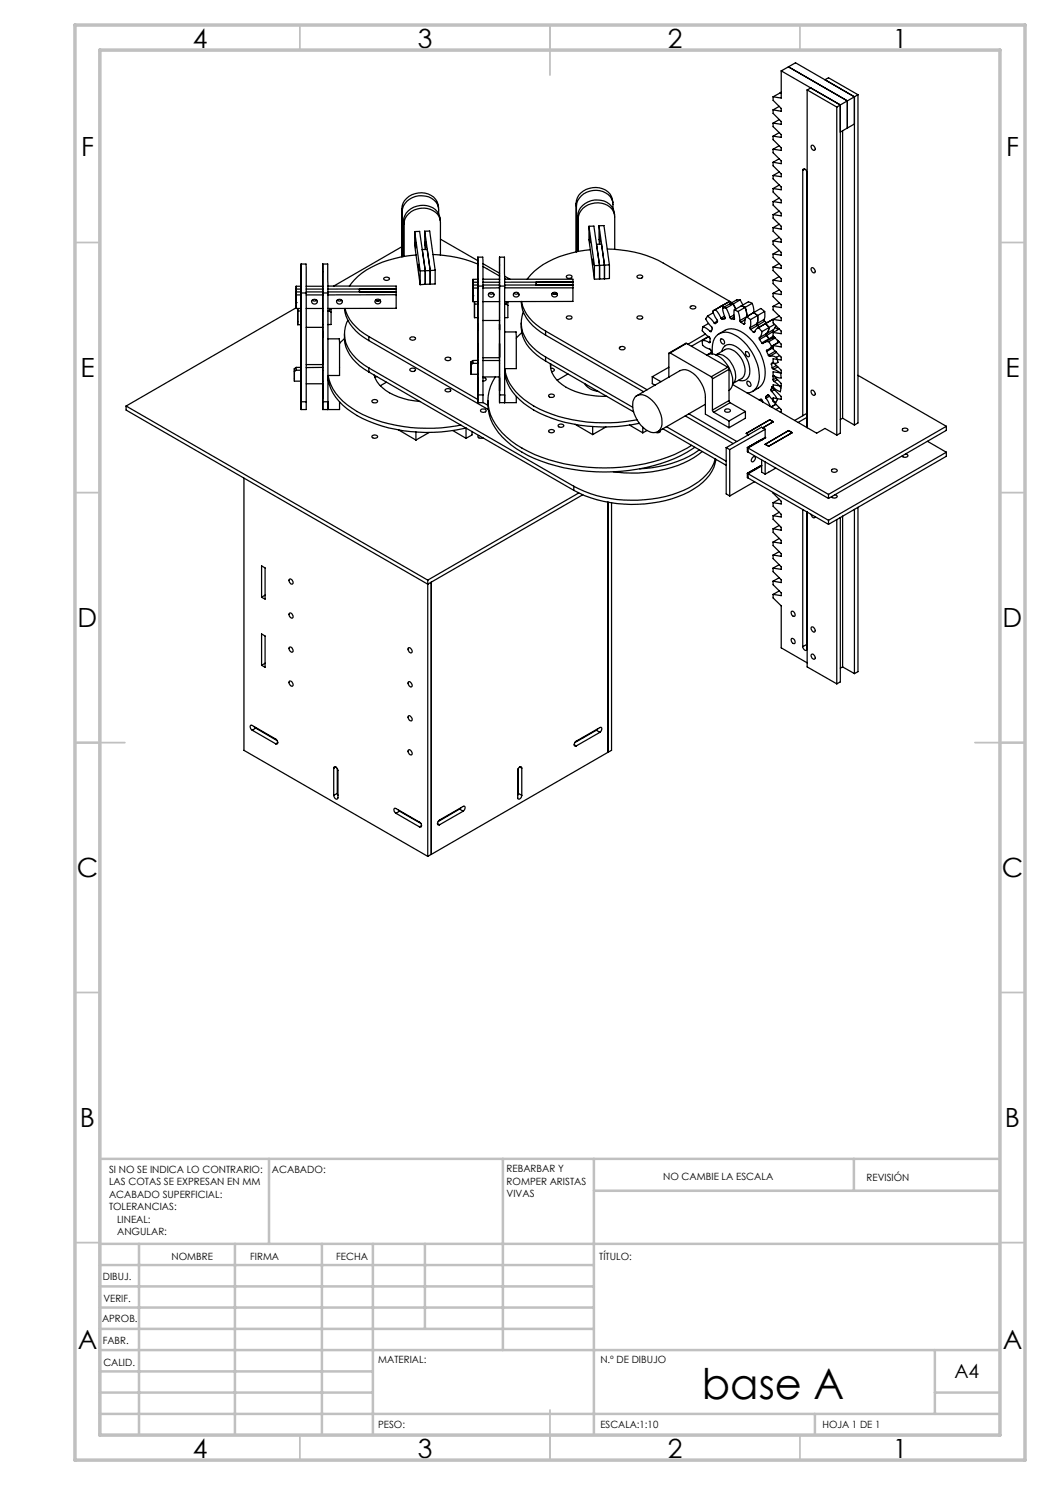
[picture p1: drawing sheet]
<svg xmlns="http://www.w3.org/2000/svg" width="210mm" height="297mm" viewBox="0 0 210 297" stroke-linecap="round" stroke-linejoin="round" font-family="sans-serif">
<g fill="none" stroke="#000" stroke-width=".25">
<path d="M154.6 19.4v.7l1.6 1.6v.6l-1.6-.3M156.1 18.6h.1M156.1 18.6l-1.5 .8M156.2 18.4l-.1 .2M156.2 14.2v5.4l-1.6-.2M156.2 14.2l11.9 6.8M157.7 13.4l11.8 6.8v5.4M157.7 13.4l1.4-.8 11.8 6.8M157.7 13.4l-1.5 .8M161.4 18l6 3.4M161.4 18v67.5M161.4 18l.8-.4 5.9 3.4"/>
<path d="M170.9 19.4v65.6M170.9 19.4l-2.8 1.6M171.6 18.9l-5.9-3.3-.7 .3 5.9 3.5M171.6 18.9l-.7 .5M171.6 18.9v65.7l-.7 .4M154.6 22v.7l1.6 1.6v.6l-1.6-.3M154.6 24.6v.7l1.6 1.6v.6l-1.6-.3M154.6 27.2v.7l1.6 1.7v.5l-1.6-.3M154.6 29.8v.7l1.6 1.7v.5l-1.6-.2M154.6 32.5v.7l1.6 1.6v.5l-1.6-.2M154.6 35.1v.7l1.6 1.6v.6l-1.6-.3M154.6 37.7v.7l1.6 1.6v.6l-1.6-.3"/>
<path d="M155.9 21.3l-1.3 .7M155.9 23.9l-1.3 .7M155.9 26.5l-1.3 .7M155.9 29.1l-1.3 .7M155.9 31.7l-1.3 .8M155.9 34.4l-1.3 .7M155.9 37l-1.3 .7M155.9 39.6l-1.3 .7M160.5 34.1l.2-.3h.3l.4 .7v51M160.5 34.1v49M161 33.8l-.5 .3M162.2 29.2a.53 .53 0 0 1 .7 .2 .53 .53 0 0 1-.1 .7l-.5-.4z"/>
<path d="M167.4 21.4v65.6M168.1 21l-.7 .4M168.1 21v65.6l-.7 .4M168.5 26.2v57.4M170.9 24.8l-2.8 1.6M59.2 59h1M59.2 58.4h1M59.2 57.8h1M60.2 52.8h1v5.8M60.2 57.3h-1v4.4h1M61.2 58.6h-1v-5.8v27.6M61.2 59h3.4"/>
<path d="M61.2 58.4h3.4M61.2 57.8h3.4M61.2 57.3h3.4M61.2 58.6v21.8M64.6 52.8h.9l.1 5.8M65.6 58.6h-1v-5.8v27.6M65.6 57.2h13.6v4.5h-13.6M65.6 58.4h13.6M65.6 57.8h13.6h-7.3v.6M65.6 58.6v21.8M75.1 60a.55 .55 0 0 1 .9-.1 .55 .55 0 0 1 0 .8 .55 .55 0 0 1-.9-.1 .41 .41 0 0 1 0-.6zM76.8 55.6a.61 .61 0 0 1 .6-.2 .61 .61 0 0 1 .5 .5 .61 .61 0 0 1-.7 .2 .61 .61 0 0 1-.4-.5z"/>
<path d="M79.2 58.9l-13.6 .1M80.4 41.7v.6M80.4 41.7v9.7M80.4 49.4l-13.7 7.8M80.4 42.3a3.8 3.8 0 0 1 5.3-2.9 2.97 2.97 0 0 1 2 3.4M80.4 42.3v9.1M80.7 44.2l.1 .6M80.7 44.2v7.1M80.8 44.8a3.9 3.9 0 0 1 5.8-2.6 2.54 2.54 0 0 1 1.5 2.2v6.6M80.8 44.8v6.5M82.9 46.3l1.1 7.9M82.9 46.3h1l1.2 7.8"/>
<path d="M82.9 46.3v2.8l1.1 7.8M83.1 48.5v1.1zM83.2 51a21.2 21.2 0 0 0-11.7 4.3l-1.6 1.9M83.7 52.9l.1 1.1zM84 54.2v2.7M84.9 46.2l1.1 7.9M84.9 46.2h1l1.1 7.8M84.9 46.2l.2 3.7M85.1 54.1l-1.1 .1M85.1 56.9h-1.1M85.1 54.1v2.8M85.1 48.4l.1 1.1z"/>
<path d="M86 54.1v2.7M86 54.1h-.9M86 54.1l-.6-4.2h-.9l.6 4.2M86.6 50.9a25.2 25.2 0 0 1 9 1.9M87 54v2.8l-1.9 .1M87 54l-1 .1M87.7 41.6a3.3 3.3 0 0 0-4-3 3.5 3.5 0 0 0-3.3 3.1M88.1 44.1a3.2 3.2 0 0 0-4.1-3 3.5 3.5 0 0 0-3.3 3.1M88.1 47.8l7.5 4.3M94.6 59.2h.1M94.6 57.6h1M94.6 57h1"/>
<path d="M94.6 56.4h1M95.6 51.4h1v5.8M95.6 55.8l-1 .1v4.4h1M96.6 57.2h-1v-5.8v27.6M96.6 57h3.3M96.6 55.8h3.3M96.6 56.4h3.3M96.6 57.2v21.8M96.6 53.3l3.3 1.9M96.6 52.7l3.3 1.9M97.8 58.7l.4 .1 .5-.1M97.8 58.6a.52 .52 0 0 1 .9 0 .52 .52 0 0 1-.2 .8 .51 .51 0 0 1-.7-.1 .51 .51 0 0 1 0-.7z"/>
<path d="M99.9 51.4h1v5.8M99.9 57.6h-3.3M100.9 57.2h-1v-5.8v27.6M100.9 55.8h13.7v4.5h-13.7M100.9 57.6h13.7M100.9 57h13.7M100.9 56.4h13.7h-7.4v.6M100.9 57.2v21.8M100.9 55.8h.1M100.9 55.2l1.1 .6M102.8 58.7l.5 .1 .4-.1M102.8 58.6a.56 .56 0 0 1 .8-.1 .56 .56 0 0 1 0 .9 .56 .56 0 0 1-.8-.1 .44 .44 0 0 1 0-.7z"/>
<path d="M110.5 58.7l.4 .1 .5-.1M110.5 58.6a.55 .55 0 0 1 .8-.1 .55 .55 0 0 1 0 .8 .55 .55 0 0 1-.8 0 .41 .41 0 0 1 0-.7zM113.4 55.1l.4-.1 .6 .2a.58 .58 0 0 1-.5 .5 .58 .58 0 0 1-.7-.4zM115.2 40.7l.1 .5M115.2 40.7v9.7M115.3 41.2a3.8 3.8 0 0 1 5.3-2.9 2.9 2.9 0 0 1 2 3.4M115.3 41.2v9.2M115.6 43.1v.6M115.6 43.1v7.2M115.6 43.7a3.9 3.9 0 0 1 6.4-2.3 2.65 2.65 0 0 1 .9 2v6.5M115.6 43.7v6.6M117.8 45.3l1.1 7.8"/>
<path d="M117.8 45.3l1-.1 1.1 7.9M117.8 45.3v2.7l1.1 7.8M118 47.4v1.1zM118.1 49.9a19 19 0 0 0-11.9 5l-.8 .9M118.6 51.8v1.1zM118.9 53.1v2.7M119.8 45.2l1-.1 1.1 7.9M119.8 45.2l1.1 7.8M119.8 45.2l.1 3.6M119.9 55.8h-1M119.9 53.1h-1M119.9 53.1v2.7"/>
<path d="M119.9 47.3l.1 1.1zM120.9 53v2.8M120.9 53l-1 .1M120.9 53l-.6-4.2-1 .1 .6 4.2M120.9 55.8h-1M121.5 49.8a23.5 23.5 0 0 1 11.2 2.8l13.7 7.9M121.9 53h-1M121.9 53v2.7l-1 .1M122.6 40.6a3.3 3.3 0 0 0-4.1-3.1 3.5 3.5 0 0 0-3.3 3.2M122.9 43a3.3 3.3 0 0 0-4-3 3.5 3.5 0 0 0-3.3 3.1M127.4 55.2a.61 .61 0 0 1 .7-.2 .61 .61 0 0 1 .4 .5 .59 .59 0 0 1-.6 .2 .59 .59 0 0 1-.5-.5zM148 60l.6 1"/>
<path d="M148 60h-.6l-2.9 1.6M148 60l-1.4 .8M154.6 40.3v.7l1.6 1.6v.6l-1.6-.3M154.6 42.9v.7l1.6 1.7v.5l-1.6-.3M154.6 45.5v.7l1.6 1.7v.5l-1.6-.2M154.6 48.2v.7l1.6 1.6v.5l-1.6-.2M154.6 50.8v.7l1.6 1.6v.6l-1.6-.3M154.6 53.4v.7l1.6 1.6v.6l-1.6-.3M154.6 56v.7l1.6 1.6v.6l-1.6-.2M154.6 58.7v.6l1.6 1.7v.5l-1.6-.2M155.9 42.2l-1.3 .7M155.9 44.8l-1.3 .7"/>
<path d="M155.9 47.5l-1.3 .7M155.9 50.1l-1.3 .7M155.9 52.7l-1.3 .7M155.9 55.3l-1.3 .7M155.9 58l-1.3 .7M162.2 53.7a.58 .58 0 0 1 .7 .1 .58 .58 0 0 1 0 .8l-.4-.2zM59.2 60.5h.1M59.2 73.5l-.3 .2v2.5h1.3v5.7v-1.5M59.2 73.5v.5M59.2 74l-.3 .3M59.2 74h1M59.2 73.5h1"/>
<path d="M59.2 61.6l-34 19.6M59.5 61.7v3.2h.7M59.5 62.2h.7M60.2 76.9v2.7zM60.2 70.1v2.7zM60.2 66.2v1.2zM61.2 76.8h3.4v5.1v-1.5M61.2 61.7h3.4M61.2 72.9h3.4M61.2 65.5h3.4M62.4 60l.5 .2 .5-.2M62.5 60a.52 .52 0 0 1 .8 0 .52 .52 0 0 1-.2 .8 .51 .51 0 0 1-.6-.1 .51 .51 0 0 1 0-.7z"/>
<path d="M64.6 76.9v2.7zM64.6 70.1v2.7zM64.6 66.2v1.2zM64.6 73.5h-3.4M65.6 67.8h2.3v.6v6.7h-2.3a10.7 10.7 0 0 0 5.8 7.2 31.5 31.5 0 0 0 20.8 2.7M65.6 75.3a9.3 9.3 0 0 0 4.8 7.1 28.4 28.4 0 0 0 17.8 4l5-.8v2.1M65.6 62.2h.3M65.9 62.2l.3 .3M65.9 61.7v.5M66 61.7l.2 .2v3h-.6M67.4 60l.5 .2 .5-.2M68.9 61.7a8.3 8.3 0 0 0 4.9 6.4"/>
<path d="M68.9 67.7l-1 1M68.9 66.8a7.6 7.6 0 0 0 3.9 7l1 .6M69 61.7a9.2 9.2 0 0 0 4.8 5.6M69.6 64.1a6.1 6.1 0 0 0 1.6 7.5l2.6 2M73.8 67.3l21.8 12.6M73.8 67.3v.8M73.8 73.6v.8M73.8 68.1l23.8 13.8M73.8 73.6l41 23.7M73.8 74.4l41 23.7M74.8 75a6.2 6.2 0 0 0 3.9 4l1 .4a15.9 15.9 0 0 0 4.3 .9M75.1 60l.5 .2 .4-.2"/>
<path d="M75.4 75.3l-.4 .1M77.3 76.4l-1.2 .7M82 67.6a.59 .59 0 0 1 .6-.3 .59 .59 0 0 1 .5 .5 .61 .61 0 0 1-.6 .3 .61 .61 0 0 1-.5-.5zM82 73.8a.61 .61 0 0 1 .6-.2 .61 .61 0 0 1 .5 .5 .59 .59 0 0 1-.7 .2 .59 .59 0 0 1-.4-.5zM89 71.6a.61 .61 0 0 1 .7-.2 .61 .61 0 0 1 .4 .5 .61 .61 0 0 1-.6 .3 .61 .61 0 0 1-.5-.6zM89 77.9a.61 .61 0 0 1 .7-.2 .61 .61 0 0 1 .4 .5 .61 .61 0 0 1-.6 .2 .61 .61 0 0 1-.5-.5zM94.6 72.1l-.4 .3v2.5h1.4v5.6v-1.5M94.6 72.1v.6M94.6 72.7l-.4 .3M94.6 72.7h1M94.9 60.3v3.2h.7M94.9 60.8h.7"/>
<path d="M95.6 75.5v2.7zM95.6 68.7v2.7zM95.6 64.9v1.1zM95.6 79h1M95.6 72.1h-1M96.6 75.5l.5 .1 .2 .3-.4 .3h-.3M96.6 75.4h3.3v5.1v-1.5M96.6 79v1.5h-1M96.6 60.3h3.3M96.6 72.1h3.3M96.6 71.5h3.3M96.6 64.1h3.3"/>
<path d="M99.1 75.4a8.6 8.6 0 0 0 1.3 11.2 24.8 24.8 0 0 0 13.9 6.4 36.3 36.3 0 0 0 23.1-3.4l.9-.5M99.9 75.5v2.7zM99.9 68.7v2.7zM99.9 64.9v1.1zM99.9 79h1M100.9 66.4h2.3l.1 .8v6.5h-2.4a10.6 10.6 0 0 0 5.9 7.5 31.6 31.6 0 0 0 20.6 2.8M100.9 79v1.5zM100.9 74.2a8.9 8.9 0 0 0 3.9 6.5 27 27 0 0 0 17.3 4.7l3-.3 2.8-.4M100.9 60.8h.3M101.2 60.8l.4 .3M101.2 60.3v.5M101.3 60.3l.3 .2v3h-.7"/>
<path d="M103.3 79.3v1.2h-3.4M104.2 64.6a7 7 0 0 0 3.1 6.4l1.8 1.2M104.2 60.3a7.6 7.6 0 0 0 4 6.1l.9 .6M104.3 60.3a7.9 7.9 0 0 0 3.9 5.3l.9 .6M104.4 66.5l-1.1 1.1M104.6 62.7l-.1 .2M104.7 62.4a6.3 6.3 0 0 0 1.8 7.1l2.6 1.9M109.1 71.4l17.4 10.1M109.1 72.2l17.6 10.2M109.1 66.2v.8M109.1 71.4v.8M109.1 66.2l20.3 11.8"/>
<path d="M109.1 67l19.6 11.3M109.7 79a.61 .61 0 0 1 .7-.2 .61 .61 0 0 1 .4 .5 .59 .59 0 0 1-.6 .2 .59 .59 0 0 1-.5-.5zM110.1 72.8a5.4 5.4 0 0 0 3.1 4.7 15.7 15.7 0 0 0 8.2 1.8M110.1 73.7h.4l.4 .3-.2 .2-.4 .1M110.2 72.8l-.1 .6M113.4 63.2h.4a.42 .42 0 0 1 .6 .3 .57 .57 0 0 1-.6 .3 .57 .57 0 0 1-.5-.4zM113.6 74.8l-2.2 1.3M116.9 76.7v.1a3.7 3.7 0 0 0 2.8 1.5M123.9 69.5a.61 .61 0 0 1 .6-.2 .61 .61 0 0 1 .5 .4 .59 .59 0 0 1-.6 .3 .59 .59 0 0 1-.5-.5zM127.2 79.2a2.25 2.25 0 0 1 2.8 .5 6.1 6.1 0 0 1 2.3 5.7 1.68 1.68 0 0 1-2.6 .9 6.2 6.2 0 0 1-3.1-6zM127.4 79.1l8.6-5a2.32 2.32 0 0 1 2.6 .6 6.7 6.7 0 0 1 2.5 4.7v3.4l4.7 2.7M127.4 63.4a.59 .59 0 0 1 .7-.3 .59 .59 0 0 1 .4 .5 .61 .61 0 0 1-.6 .3 .61 .61 0 0 1-.5-.5z"/>
<path d="M130.5 75.3v1.4l.5 .3M130.5 75.3l1.7 1M133.8 73.4l-3.3 1.9M134 70.6h-.2l-.1 4.9M134 70.6l8.2 4.7M137.3 68.7l-3.5 1.9M137.3 68.7l-3.3 1.9M137.3 68.7l8.3 4.7M138 61.3a.61 .61 0 0 1 .7-.2 .61 .61 0 0 1 .4 .5 .61 .61 0 0 1-.6 .2 .61 .61 0 0 1-.5-.5zM140.4 68.1v.1a1.46 1.46 0 0 0 1.6 1.6l.2 .3 .1 .7M140.4 68.1l.7 .1 .7 .3M140.6 65.3l-.1 .2a.99 .99 0 0 0 .6 1.3l.7 .6a.93 .93 0 0 1 .2 1"/>
<path d="M140.6 65.3l.7 .4 .7 .6M141.1 66.8l-3.5 2.1M141.4 71h.1a3 3 0 0 1 3.6 1.5 5.9 5.9 0 0 1 1.3 4.7l-.6 .9M141.5 63.2l-.1 .2a.65 .65 0 0 0 .1 1l1 1.3-.3 .7-.2-.1M141.5 63.2l1.3 1.4M141.7 67.3l-3.4 1.9M141.7 64.7l-1.1 .6M141.7 67.3l-1.3 .8M142 68.4l-.2 .1M142.2 75.3l.3 .5M142.3 70.5l-.9 .5M142.3 66.1l-.3 .2"/>
<path d="M142.5 70.8v-.6a3.4 3.4 0 0 1 1.6-3.6 3.6 3.6 0 0 1 3.5 .7 10.3 10.3 0 0 1 4.2 8.6 2.7 2.7 0 0 1-2.4 2.7M142.5 75.8v6.2M142.7 62.5l-1.2 .7M143.5 64.2l-.7 .4M143.8 66.7a3.7 3.7 0 0 1 5 0 9.9 9.9 0 0 1 4.1 9.2 3.5 3.5 0 0 1-2.4 2.4M144.2 67.8a.59 .59 0 0 1 .6 .3 .59 .59 0 0 1-.1 .7l-.5-.3-.1-.4zM144.2 63.6l-1.1-1.7-.5 .3 .4 1.2 .4 .6a.44 .44 0 0 1-.1 .5 .44 .44 0 0 1-.5 .1M144.2 63.6l.3 .2M144.4 70.3a1.69 1.69 0 0 1 2.8-1 5.8 5.8 0 0 1 2.6 5.9 1.57 1.57 0 0 1-2.1 .9M144.5 61.1l-.4 .2M144.5 61.1l.3 .4M144.5 61.6l.5 1.9v.2"/>
<path d="M144.5 61.6h.7M144.9 63.2l-.7 .4M145 63.7l-.5 .1M145 63.7h.1M145 63.5l-.5 .3M145.2 61.6l.8 1.9M145.6 73.4l.2 .5M145.6 73.4l-3.4 1.9M145.8 73.9v6.2M145.8 73.9l-3.3 1.9M145.9 60.8h.7M145.9 60.3l.3 .3"/>
<path d="M145.9 60.3l-3.2 1.8M145.9 60.3l-1.4 .8M146 63.5l.2 .2M146.2 63.7l.6 .2M146.5 76.7l1.8-1a2.88 2.88 0 0 0 .2-3.6 3.4 3.4 0 0 0-3.3-2.3l-2 1.2a2.13 2.13 0 0 1 2.3 .7 4.7 4.7 0 0 1 1.4 4.6l-.4 .4M146.5 76.9l16.8 9.7 1.7-.9 2.4 1.3M146.6 60.8l.5 1M146.6 60.8l-1.4 .8M146.8 63l-.8 .5M146.8 63.4l-.6 .3M146.9 62v1.8l-.1 .1M146.9 62l.7 .3"/>
<path d="M146.9 63.8l-.1 .1M147.6 62.3l.2 .7 .2 1.1M148 64.1l.2 .3M148.2 64.4l.5 .4M148.3 61.2l.3 .1a.96 .96 0 0 1 .7 1.1l.1 .9M148.9 64.7l-.2 .1M149 64l-.8 .4M149.2 70.3a.66 .66 0 0 1 .6 1 .68 .68 0 0 1-.6-1zM149.3 63.4l-.3 .7-.1 .6M149.3 63.4l.8 .5M149.4 63.3h.1M149.4 63.3l-1.4 .8"/>
<path d="M149.5 76.3a.59 .59 0 0 1 .6 .3 .59 .59 0 0 1-.1 .7l-.4-.2-.2-.3zM150 65.5l.1 .4M150.1 63.9v1.1l-.1 .5M150.1 65.9l.6 .5M150.4 60.7l.3 .7 .1 1.1M150.4 60.7l-.7-.3-2.8 1.6M150.4 60.7l-2.8 1.6M150.8 62.5l-1.5 .9M150.8 62.5h.1M151 66.2l-.3 .2M151.4 64.7l.1 .4M151.4 64.7l-1.4 .8"/>
<path d="M151.5 65.1l.4 .3M151.5 65.1l-1.4 .8M151.7 65.5l-.6 .5-.2 .5-.2-.1M151.7 65.5l.7 .8M151.8 79.9h.5l.3 .6M151.9 67.6v.3M151.9 67.9l.5 .7M152.3 79.9l-.4 .2M152.4 66.3l-.2 .8-.3 .5M152.8 63.9l.1 .3M152.8 63.9l-1.4 .8M152.9 62.3l-.7-.6-1.5 .8 .3 .2a1.02 1.02 0 0 1 .6 1.3l-.2 .7"/>
<path d="M152.9 62.3l.1 1.1-.2 .5M152.9 64.2l.4 .4M152.9 64.8l-1.4 .8M152.9 62.3l-2.8 1.6M152.9 64.2l-1.4 .9M153.1 64.4l.3 .2M153.1 64.7l-.2 .1M153.1 64.7l.7 .8M153.1 64.7l-1.4 .8M153.2 79.3v.4M153.2 79.7l.8 1.6M153.3 67.1l.5 .7"/>
<path d="M153.3 70.3l.4 .7M153.3 67.1l-1.4 .8M153.5 79l-.3 .3M153.6 78.9l-.1 .1M153.7 71l.3 .3M153.7 79l-.5 .3M153.8 67.8l.1 .1zM153.8 68.3a1.21 1.21 0 0 0-1.2 .4l-.2-.1M153.8 68.3l.5 1M153.8 67.8l-1.4 .8M153.8 65.5l-.1 .6-.5 .7 .1 .3M153.8 65.5l-1.4 .8"/>
<path d="M153.9 79.2l-.7 .5M154 71.3l.6-.1 .7 .3M154.2 77.9l.1 .4M154.3 72.8l.1 .8M154.3 69.3l-.4 .5-.6 .2v.3M154.3 78.3l1 1.2a.68 .68 0 0 1-.1 .9l-.4-.2-1.1-1.3-.2 .1M154.3 67.7l-1.4 .8M154.4 77.4l-.2 .5M154.4 73.6l.3 .3M154.5 77.3l-.1 .1M154.6 63.9v.1M154.6 63.9l-1.7 .9"/>
<path d="M154.6 63.9l-1.5 .8M154.6 72.7l-.3 .1M154.6 75.3v.6M154.6 75.9l.2 .4M154.6 69.4l-.8 .5M154.6 61.3v.7l1.6 1.6v.5l-1.6-.2M154.6 63.9v.7l1.6 1.6v.5l-1.6-.2M154.6 66.5v.7l1.6 1.6v.6l-1.6-.3M154.6 69.1v.7l1.6 1.6v.6l-1.6-.2v.7l1.6 1.5v.6l-1.6-.2v.7l1.6 1.6v.5l-1.6-.2v.7M154.6 77.7l1.6 1.6v.6l-1.6-.3v.7l1.6 1.6v.6l-.1-.1M154.6 69.5l-1.3 .8M154.6 77.7l-.4 .2"/>
<path d="M154.7 67.2l-.9 .6M154.7 65.9v.3M154.7 73.9l.5 .1a1.13 1.13 0 0 1 1 1.1v.5l-.6-.1-.8-.3-.2 .1M154.7 65.9l-2.8 1.7M154.7 66.2l.1 .2M154.7 66.2l-1.4 .9M154.8 76.3l.9 .7a1.05 1.05 0 0 1 .4 1.3l-.9-.4-.7-.6-.1 .1M154.8 67.4l-.5 .3M154.8 75.2l-.2 .1M154.9 78l-.6 .3M154.9 67.5l-.6 .2M154.9 64.9l-1.1 .6"/>
<path d="M155 65.5l.7 .4M155 67.6l-1.2 .7M155 70.2l-1.3 .8M155.1 70.3l.1 .1zM155.2 65.1l-.5 .8M155.2 75.6l-.6 .3M155.3 71.5l.1 .4a.46 .46 0 0 1 .2 .5 .46 .46 0 0 1-.5 .3l-.8-.1v.2M155.3 70.5l-1.3 .8M155.3 73.1l-.9 .5M155.5 68.1l.2 .3M155.5 75.9l-.7 .4M155.6 73.4l-.9 .5"/>
<path d="M155.7 68.4v.1M155.7 68.4l-1.4 .9M155.8 68.4h-.1M155.9 60.6l-1.3 .7M155.9 63.2l-1.3 .7M155.9 65.8l-1.3 .7M155.9 68.4l-1.3 .7M155.9 71.1l-.6 .4M162.2 78.1a.59 .59 0 0 1 .7 .2 .59 .59 0 0 1 0 .8l-.4-.2-.3-.4zM171.6 75.1l17.7 10.2M25.2 81.2l60.3 34.8M25.2 81.2v.8l60.3 34.8 31.1-17.8"/>
<path d="M48.8 95.6v54.5l36.7 21.2M60.2 80.4h1M61.2 80.4v1.5h-1M64.6 80.4h1M65.6 80.4l-.1 1.5zM67.9 80.4v1.5h-3.3M74.4 80.1a.61 .61 0 0 1 .6-.2 .61 .61 0 0 1 .5 .5 .59 .59 0 0 1-.6 .2 .59 .59 0 0 1-.5-.5zM74.4 87.2a.61 .61 0 0 1 .6-.2 .61 .61 0 0 1 .5 .5 .61 .61 0 0 1-.6 .2 .61 .61 0 0 1-.5-.5zM79.7 86l3.5 2M83.2 86.4v1.6M85.8 86.5l-2.6 1.5M90.6 86.1l2.6 1.6"/>
<path d="M94.4 86.3v.7l-1.2 .7M95.7 87.1l-.1 .1a.61 .61 0 0 0 1 .4M96.2 81.9l.7-.1 .3 .2a.53 .53 0 0 1-.5 .5 .53 .53 0 0 1-.6-.5zM96.6 80.5l1 .6M97.6 80.1a10.3 10.3 0 0 0 4.6 8.9 31.2 31.2 0 0 0 18.7 5.4 32.7 32.7 0 0 0 18.1-4.9M109.7 86.1a.61 .61 0 0 1 .7-.2 .61 .61 0 0 1 .4 .5 .61 .61 0 0 1-.6 .2 .61 .61 0 0 1-.5-.5zM111.7 85a.59 .59 0 0 1 .6-.2 .59 .59 0 0 1 .4 .5 .59 .59 0 0 1-.6 .2 .59 .59 0 0 1-.4-.5zM114.8 97.3v.8M115 84.9l3.5 2M115.7 98.6l-30.2 17.4M118.5 85.3v1.6M121.2 85.4l-2.7 1.5"/>
<path d="M125.9 85l2.7 1.6M128.6 85.4v1.2M129.4 86.1l-.8 .5M132 86.1l-.1 .4h-.7M132.6 85.8l12.6 7.3M133.3 85.3l11.9 6.9M137.1 83.2l9.5 5.5M137.8 82.8l9.6 5.5M139.9 90a21.7 21.7 0 0 1-11.9 3.8M140.4 90.3a20.1 20.1 0 0 1-11.4 4.2l-2.8 .1-3.5-.2M141.1 80.9l-9.5 5.5M142.5 82l.2 .4"/>
<path d="M142.7 82.4l3.1 1.8M143.1 91.8a8.6 8.6 0 0 1-4.3 5.1 25 25 0 0 1-16.8 2.8 21.8 21.8 0 0 1-7.2-2.4M143.2 91.9a8.3 8.3 0 0 1-4.4 5.9 25 25 0 0 1-16.8 2.7l-1.4-.2a21.7 21.7 0 0 1-5.8-2.2M145 82a.61 .61 0 0 1 .6-.2 .61 .61 0 0 1 .4 .5 .61 .61 0 0 1-.6 .2 .61 .61 0 0 1-.4-.5zM145.2 89.5l.7 .4M145.2 89.5v9.3l.7 .4M145.8 80.1l.2 .4M145.8 84.2v1.3M145.8 80.1l-3.3 1.9M145.9 89.9v9.3M146 80.5l-3.3 1.9M146 80.5l3.1 1.8"/>
<path d="M149.1 82.3l-3.3 1.9M149.1 82.3v1.3l-3.3 1.9M149.5 89.5v.8h.1M149.6 94.8l16.1 9.3M149.6 94.8v.8l16.1 9.3M149.6 89.6v.8l16.1 9.3M149.6 89.6l16.1 9.3M150.5 91.5l.3-.2a.59 .59 0 0 1 .2 .7 .59 .59 0 0 1-.6 .4l-.2-.3zM150.9 96.3l-5 2.9M152.3 87.9h.1M152.3 92v2.4l.7 .4M152.3 93.1l-2.8 1.6v.8h.1"/>
<path d="M152.3 87.9l-2.8 1.6M152.3 93.2l-2.7 1.6M152.3 87.9l.1 .1M152.5 85.6l2.2-1.3-.7-.3-4.7 2.7 .4 .3M153 85.9v1.6M153 92.4v2.4M153 88.9l4.7-2.8 .7 .4-4.7 2.7zM153 87.5l-3.5 2M153 85.9l-7.1 4M153 85.9l-.7-.5-7.1 4.1M153 87.5l.1 .1-3.5 2M154.6 98.5l1.6 1.8v.5l-1.6-.3"/>
<path d="M155.2 93.6l-2.2 1.2M155.2 80.9l-1 .5M155.9 81.5l-.7 .4M155.9 99.8l-1.3 .7M161.4 83.5l-1.8 1M161.4 82.7l-2.5 1.4M165.7 98.9v.8M166.3 94a.59 .59 0 0 1 .7-.2 .59 .59 0 0 1 .4 .5 .59 .59 0 0 1-.6 .2 .59 .59 0 0 1-.5-.5zM167 99l.5 .3a.72 .72 0 0 1-1.2 0M168.5 83.6l-.4 .3M168.5 83.6l2.4 1.4M180.6 85.7h.6l.4 .3a.69 .69 0 0 1-1.2 0z"/>
<path d="M181.1 90.8l.4 .2a.59 .59 0 0 1-.4 .5 .59 .59 0 0 1-.7-.3M185.5 88.3l3.8 2.1M189.3 85.3v.8l-23.6 13.6M189.3 90.4v.9l-23.6 13.6M189.3 90.4l-23.6 13.7M189.3 85.3l-23.6 13.6M52.3 113.2l.7 .4v6.2l-.7-.4zM53 119l-.7 .4M57.8 115.9a.56 .56 0 0 1 .7 .2 .56 .56 0 0 1 0 .7h-.3l-.3-.3zM85.5 116v55.3M86.3 116.4v54.5M121.6 100.4v50.1"/>
<path d="M122.3 100.6v49.5l-.7 .4M154.6 118.9v.7l1.6 1.6v8.4l5.2 3M154.6 100.5v.7l1.6 1.7v.5l-1.6-.3M154.6 103.1v.8l1.6 1.6v.5l-1.6-.2M154.6 105.8v.7l1.6 1.6v.6l-1.6-.3M154.6 108.4v.7l1.6 1.6v.6l-1.6-.3M154.6 111v.7l1.6 1.6v.6l-1.6-.3M154.6 113.6v.7l1.6 1.7v.5l-1.6-.3M154.6 116.2v.7l1.6 1.7v.5l-1.6-.2M155.9 102.4l-1.3 .7M155.9 105.1l-1.3 .7M155.9 107.7l-1.3 .7"/>
<path d="M155.9 110.3l-1.3 .7M155.9 112.9l-1.3 .7M155.9 115.5l-1.3 .7M155.9 118.2l-1.3 .7M160.5 101.9v27.4M161.4 102.4v27.6l-.3 .1-.3-.2-.3-.6M161.4 102.4v31l6 3.4M162.2 102.9l.4 .6h.3l.2-.2M165.7 104.1v.8M167.4 103.9v32.9M168.1 103.5v32.9l-.7 .4M168.5 103.2v30.2"/>
<path d="M170.9 101.9v32.8M171.6 101.5v32.8l-.7 .4M52.3 126.8l.7 .4v6.3l-.7-.4zM53 132.6l-.7 .5M57.8 129.5a.57 .57 0 0 1 .7 .2 .57 .57 0 0 1-.1 .8l-.5-.4zM57.8 136.3a.57 .57 0 0 1 .7 .3 .57 .57 0 0 1-.1 .7l-.6-.6zM57.8 122.7a.56 .56 0 0 1 .7 .2 .56 .56 0 0 1 0 .7h-.3l-.3-.3zM81.6 129.6a.59 .59 0 0 1 .7 .3 .59 .59 0 0 1 0 .7l-.5-.2-.2-.4zM81.6 136.5l.1-.2a.69 .69 0 0 1 .6 1.1l-.5-.2zM158.3 122.3a.55 .55 0 0 1 .6 .3 .55 .55 0 0 1-.1 .7l-.5-.4zM158.3 127.7a.67 .67 0 0 1 .6 1 .69 .69 0 0 1-.6-1zM161.4 128.9l-.9 .4"/>
<path d="M162.2 130.9a.53 .53 0 0 1 .7 .3 .53 .53 0 0 1-.1 .7l-.5-.4zM162.2 125.5a.59 .59 0 0 1 .7 .2 .59 .59 0 0 1 0 .7l-.4-.2-.3-.3zM168.5 133.4l2.4 1.3M168.5 133.4l-.4 .2M50.4 146l-.3-.3-.1-.4 .3-.3 4.8 2.8 .5 .7-.2 .3h-.3M50.4 146l4.7 2.8M50.8 145.3l.4 .3M51.2 145.6l-.8 .4M51.2 145.6l4.2 2.5M55.6 148.5l-.5 .3M66.7 153.6l.2-.3 .3 .1 .4 .7v5.6l-.4 .1-.5-.7M66.7 153.6v5.5"/>
<path d="M67.2 153.4l-.5 .2M67.5 158.7l.1 .4M67.5 158.7l-.8 .4M67.5 153.7v5M81.6 150.1a.58 .58 0 0 1 .7 .2 .58 .58 0 0 1 0 .7l-.5-.2zM81.6 143.3l.1-.1a.69 .69 0 0 1 .6 1l-.5-.2zM103.6 158.7l-.1 .4M103.6 158.7l.8 .4M103.6 153.7v5M103.9 153.4l.5 .2M104.4 153.6l-.2-.3-.3 .1-.4 .5v5.7a.25 .25 0 0 0 .2 .2 .25 .25 0 0 0 .2 0l.3-.3 .2-.4M104.4 153.6v5.5"/>
<path d="M114.8 148.9l.5 .3M116.5 147.5l.1 .1M119.3 146l.7 .5M119.3 146l-4.3 2.5M119.6 145.7l-.3 .3M120 146.5l.3-.3 .1-.5-.3-.3-5 2.9-.2 .4v.4l.4 .1M120 146.5l-4.7 2.7M121.6 150.5l-35.3 20.4M79.2 162.7l-.4-.6v-.3l.2-.2 5.1 2.9 .2 .4v.4l-.4 .1M79.2 162.7l4.7 2.7M79.6 161.9l.3 .3M79.9 162.2l-.7 .5"/>
<path d="M79.9 162.2l4.3 2.5M84.3 165.1l-.4 .3M86.3 170.9l-.8 .4M87.5 164.7l.4 .3M91.9 161.8l.7 .4M91.9 161.8l-4.3 2.5M92.2 161.5l-.3 .3M92.6 162.2l.4-.7-.2-.3-4.9 2.8-.4 .7 .1 .3h.3M92.6 162.2l-4.7 2.8"/>
<circle cx="67.9" cy="60.4" r=".54"/>
</g>
<g fill="none" stroke="#c0c0c0" stroke-width=".35">
<path d="M60 5v5M110 5v10M160 5v5M15 48.5h5M200 48.5h5M15 98.5h5M200 98.5h5M15 148.5h10M195 148.5h10M15 198.5h5M200 198.5h5M15 248.5h5"/>
<path d="M200 248.5h5M60 287v5M110 282v10M160 287v5"/>
</g>
<g fill="none" stroke="#c0c0c0" stroke-width=".5">
<path d="M53.8 231.8v17M100.6 231.8v38.2M118.8 231.8v55.2M118.8 238.2h81.2M170.8 231.8v6.4M200 231.8h-180v55.2M20 248.8h180M20 257.3h98.8M20 253h98.8M27.8 248.8v38.2M47 248.8v38.2M64.4 248.8v38.2"/>
<path d="M74.6 248.8v38.2M85 248.8v17M20 265.8h98.8M20 261.5h98.8M20 278.5h54.6M20 274.3h54.6M20 270h180M187 278.5h13M187 270v12.8M20 282.8h180M163 282.8v4.2"/>
</g>
<path d="M15 5h190v287h-190zM20 10h180v277h-180z" fill="none" stroke="#c0c0c0" stroke-width=".7"/>
<text font-size="8.5" x="140.4" y="279.7">base A</text>
<g font-size="5.3">
<text x="38.5" y="9.5">4</text>
<text x="83.5" y="9.5">3</text>
<text x="133.5" y="9.5">2</text>
<text x="178.5" y="9.5">1</text>
<text x="16.2" y="31.2">F</text>
<text x="201.2" y="31.2">F</text>
<text x="16.1" y="75.5">E</text>
<text x="201.1" y="75.5">E</text>
<text x="15.5" y="125.5">D</text>
<text x="200.5" y="125.5">D</text>
<text x="15.4" y="175.5">C</text>
<text x="200.4" y="175.5">C</text>
<text x="16" y="225.5">B</text>
<text x="201" y="225.5">B</text>
<text x="15.5" y="269.7">A</text>
<text x="200.5" y="269.7">A</text>
<text x="38.5" y="291.5">4</text>
<text x="83.5" y="291.5">3</text>
<text x="133.5" y="291.5">2</text>
<text x="178.5" y="291.5">1</text>
</g>
<text font-size="3.9" x="190.9" y="275.5">A4</text>
<g font-size="2">
<text x="21.8" y="234.6">SI NO SE INDICA LO CONTRARIO:</text>
<text x="21.8" y="237.1">LAS COTAS SE EXPRESAN EN MM</text>
<text x="21.8" y="239.6">ACABADO SUPERFICIAL:</text>
<text x="54.4" y="234.6">ACABADO:</text>
<text x="101.3" y="234.5">REBARBAR Y</text>
<text x="101.3" y="237">ROMPER ARISTAS</text>
<text x="101.3" y="239.5">VIVAS</text>
<text x="132.6" y="236">NO CAMBIE LA ESCALA</text>
<text x="173.3" y="236.2">REVISIÓN</text>
<text x="21.8" y="242.1">TOLERANCIAS:</text>
<text x="23.4" y="244.6">LINEAL:</text>
<text x="23.4" y="247.1">ANGULAR:</text>
<text x="34.3" y="252">NOMBRE</text>
<text x="50" y="251.9">FIRMA</text>
<text x="67.2" y="251.9">FECHA</text>
<text x="119.9" y="251.9">TÍTULO:</text>
<text x="20.6" y="256.1">DIBUJ.</text>
<text x="20.7" y="260.3">VERIF.</text>
<text x="20.4" y="264.4">APROB.</text>
<text x="20.5" y="268.8">FABR.</text>
<text x="20.7" y="273.1">CALID.</text>
<text x="75.6" y="272.5">MATERIAL:</text>
<text x="120.1" y="272.5">N.º DE DIBUJO</text>
<text x="75.6" y="285.5">PESO:</text>
<text x="120.1" y="285.6">ESCALA:1:10</text>
<text x="164.5" y="285.6">HOJA 1 DE 1</text>
</g>
</svg>
